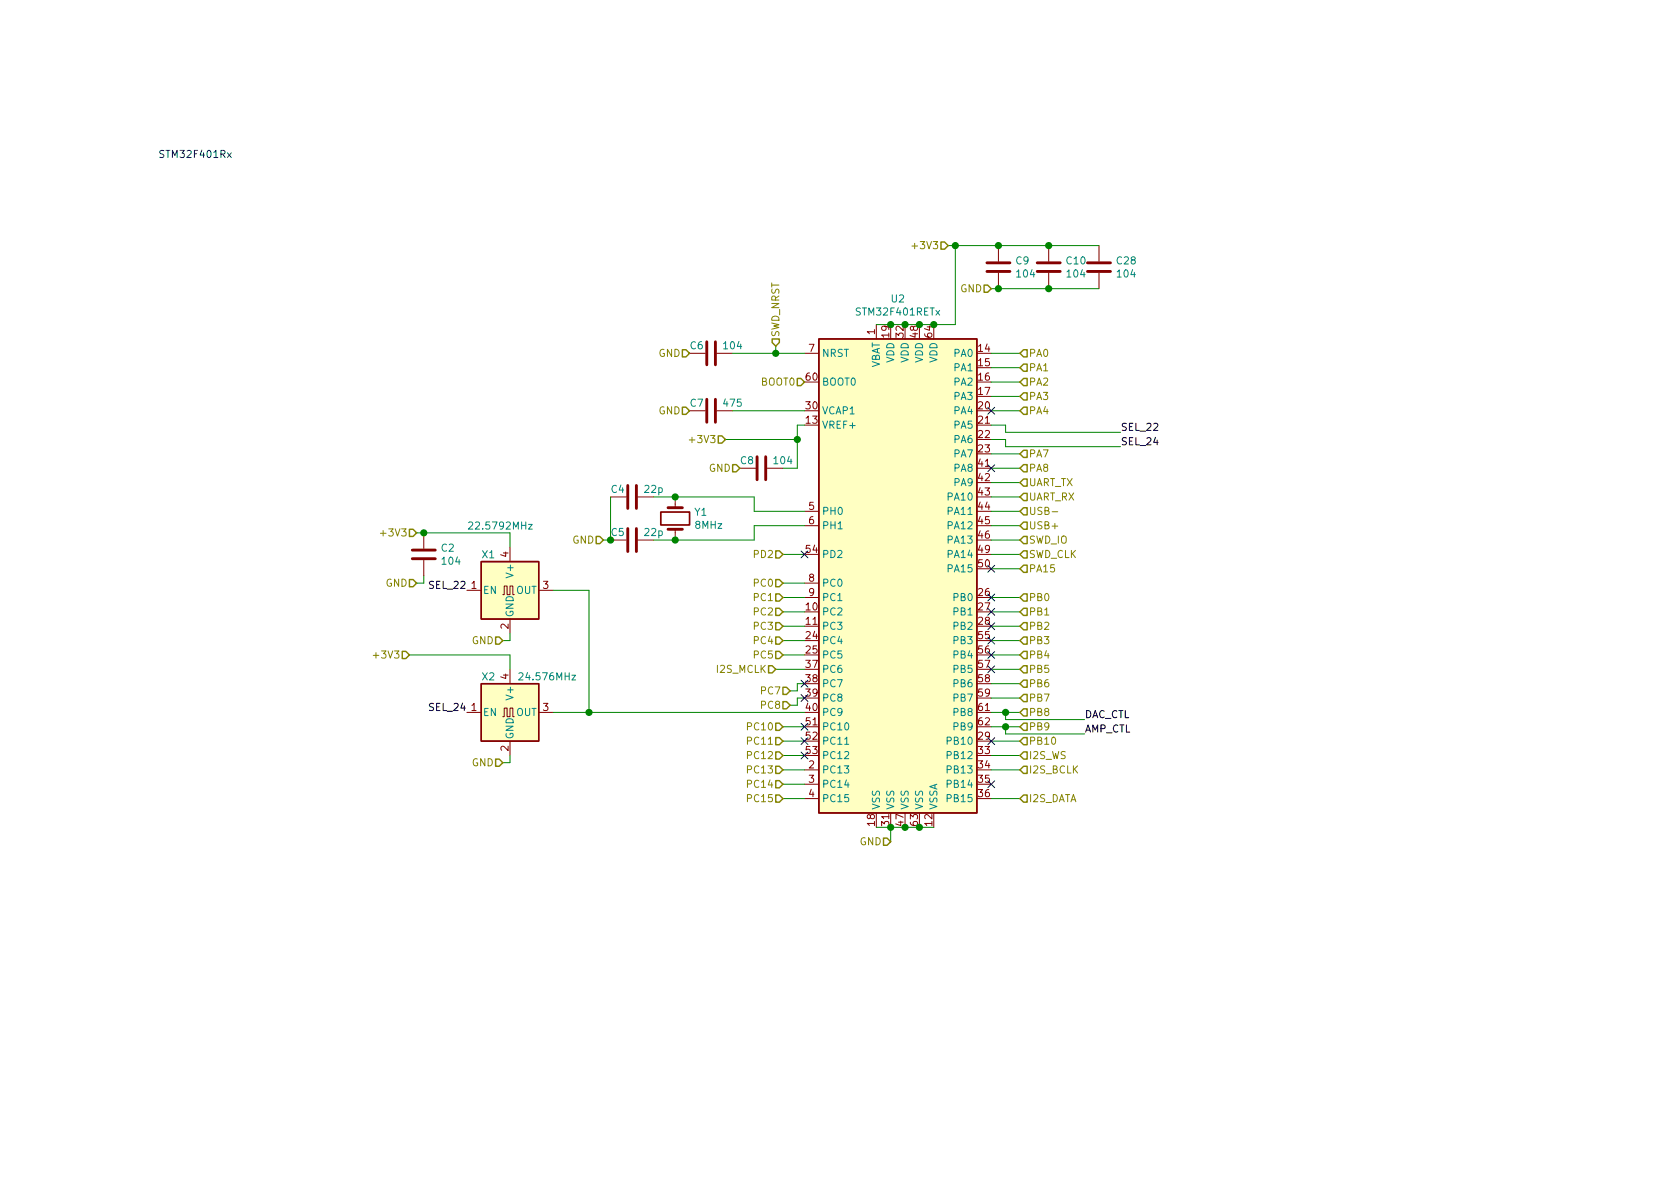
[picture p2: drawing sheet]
<svg xmlns="http://www.w3.org/2000/svg" width="297mm" height="210mm" viewBox="0 0 297 210" stroke-linecap="round" stroke-linejoin="round" font-family="sans-serif">
<g fill="none" stroke="#840000" stroke-width=".51">
<path d="M174.5 48h4.1M174.5 46.5h4.1M183.4 48h4.1M183.4 46.5h4.1M192.3 48h4M192.3 46.5h4M125 60.4v4.1M125 70.6v4.1M126.5 60.4v4.1M126.5 70.6v4.1M72.9 98.8h4.1M72.9 97.3h4.1"/>
<path d="M111 85.8v4.1M111 93.5v4M112.5 85.8v4.1M112.5 93.5v4M118.1 89.8h2.5M118.1 93.6h2.5M133.9 80.8v4M135.4 80.8v4"/>
</g>
<g fill="none" stroke="#840000" stroke-width=".18">
<path d="M154.9 57.4v2.5M176.5 43.4v2.8M176.5 48.3v2.7M185.4 43.4v2.8M185.4 48.3v2.7M194.3 43.4v2.8M194.3 48.3v2.7M121.9 62.5h2.8M121.9 72.6h2.8M126.7 62.5h2.8M126.7 72.6h2.8M142.2 62.5h2.6"/>
<path d="M74.9 94.2v2.8M74.9 99.1v2.7M90.2 96.8v2.5M107.9 87.9h2.8M107.9 95.5h2.8M112.8 87.9h2.8M112.8 95.5h2.8M119.4 87.9v1.9M119.4 93.6v1.9M130.8 82.8h2.8M135.6 82.8h2.8M142.2 90.4h2.6"/>
<path d="M142.2 93h2.6M82.5 104.4h2.6M88.9 105.2h.3v-1.6h.5v1.6h.5v-1.6h.5v1.6h.2M90.2 109.5v2.5M90.2 118.4v2.5M95.2 104.4h2.6M142.2 103.1h2.6M142.2 105.7h2.6M82.5 126h2.6M88.9 126.7h.3v-1.5h.5v1.5h.5v-1.5h.5v1.5h.2M90.2 131.1v2.5M95.2 126h2.6"/>
<path d="M142.2 136.1h2.6M142.2 138.7h2.6M142.2 141.2h2.6"/>
</g>
<g fill="#ffffc2" stroke="#ffffc2" stroke-width=".18">
<path d="M144.8 59.9h27.9v83.9h-27.9z"/>
<path d="M85.1 99.3h10.1v10.2h-10.1z"/>
<path d="M85.1 120.9h10.1v10.2h-10.1z"/>
</g>
<path d="M144.8 59.9h27.9v83.9h-27.9zM85.1 99.3h10.1v10.2h-10.1zM85.1 120.9h10.1v10.2h-10.1z" fill="none" stroke="#840000" stroke-width=".25"/>
<path d="M82.9 92.4l.4-.1 .3 .4-.8 .9h.8M93.4 92.7h.7l-.7 .9h.7M149.4 131.6h.7" fill="none" stroke="#008484" stroke-width=".18"/>
<path d="M116.8 90.5h5.1v2.3h-5.1z" fill="none" stroke="#840000" stroke-width=".3"/>
<g fill="none" stroke="#008400" stroke-width=".18">
<path d="M167.6 43.4h26.7M168.9 43.4v14h-14M175.3 51h19M128.3 77.7h12.7M129.5 62.5h12.7M129.5 72.6h12.7M137.2 61.2v1.3M142.2 75.2h-1.2v7.6h-2.6M175.3 75.2h2.5v1.2h20.3M175.3 77.7h2.5v1.3h20.3M175.3 62.5h5M175.3 72.6h5"/>
<path d="M175.3 65h5M175.3 67.6h5M175.3 70.1h5M73.7 94.2h16.5v2.6M107.9 87.9v7.6h-1.2M115.6 87.9h17.7v2.5h8.9M138.4 98h3.8M142.2 93h-8.9v2.5h-17.7M175.3 80.3h5M175.3 82.8h5M175.3 95.5h5M175.3 93h5"/>
<path d="M175.3 87.9h5M175.3 90.4h5M175.3 98h5M175.3 85.3h5M72.4 115.8h17.8v2.6M74.9 101.8v1.3h-1.2M90.2 112v1.3h-1.3M97.8 104.4h6.3v21.6M137.2 118.4h5M138.4 108.2h3.8M138.4 110.7h3.8M138.4 105.7h3.8"/>
<path d="M138.4 113.3h3.8M138.4 103.1h3.8M138.4 115.8h3.8M175.3 108.2h5M175.3 110.7h5M175.3 105.7h5M175.3 100.6h5M175.3 113.3h5M175.3 115.8h5M175.3 118.4h5M90.2 133.6v1.3h-1.3M97.8 126h44.4"/>
<path d="M138.4 128.5h3.8M138.4 131.1h3.8M138.4 133.6h3.8M138.4 136.1h3.8M138.4 138.7h3.8M142.2 120.9h-1.2v1.3h-1.3M142.2 123.4h-1.2v1.3h-1.3M175.3 120.9h5M175.3 123.4h5M175.3 128.5h5M175.3 131.1h5M175.3 133.6h5"/>
<path d="M175.3 136.1h5M175.3 126h5M177.8 126v1.2h14M177.8 128.5v1.3h14M138.4 141.2h3.8M154.9 146.3h10.2M157.5 146.3v2.5M175.3 141.2h5"/>
</g>
<g fill="none" stroke="#848400" stroke-width=".25">
<path d="M136.5 59.9h1.3v.7l-.6 .6-.7-.6zM166.4 42.8h.6l.6 .6-.6 .7h-.6zM174 50.4h.6l.7 .6-.7 .7h-.6zM120.6 72h.7l.6 .6-.6 .7h-.7zM120.6 61.8h.7l.6 .7-.6 .6h-.7zM127 77.1h.6l.7 .6-.7 .7h-.6zM141 66.9h.6l.6 .7-.6 .6h-.6zM181 64.4h.6v1.3h-.6l-.7-.7zM181 66.9h.6v1.3h-.6l-.7-.6zM181 69.5h.6v1.2h-.6l-.7-.6zM181 72h.6v1.3h-.6l-.7-.7zM181 79.6h.6v1.3h-.6l-.7-.6z"/>
<path d="M181 61.8h.6v1.3h-.6l-.7-.6zM72.4 93.6h.6l.7 .6-.7 .7h-.6zM105.4 94.9h.6l.7 .6-.7 .6h-.6zM129.5 82.2h.7l.6 .6-.6 .6h-.7zM137.2 97.4h.6l.6 .6-.6 .7h-.6zM181 99.9h.6v1.3h-.6l-.7-.6zM181 89.8h.6v1.3h-.6l-.7-.7zM181 82.2h.6v1.2h-.6l-.7-.6zM181 92.3h.6v1.3h-.6l-.7-.6zM181 94.9h.6v1.2h-.6l-.7-.6zM181 97.4h.6v1.3h-.6l-.7-.7zM181 84.7h.6v1.3h-.6l-.7-.7z"/>
<path d="M181 87.2h.6v1.3h-.6l-.7-.6zM71.1 115.2h.7l.6 .6-.6 .7h-.7zM72.4 102.5h.6l.7 .6-.7 .7h-.6zM87.6 112.6h.7l.6 .7-.6 .6h-.7zM135.9 117.7h.6l.7 .7-.7 .6h-.6zM137.2 112.6h.6l.6 .7-.6 .6h-.6zM137.2 115.2h.6l.6 .6-.6 .7h-.6zM137.2 107.6h.6l.6 .6-.6 .6h-.6zM137.2 102.5h.6l.6 .6-.6 .7h-.6zM137.2 105h.6l.6 .7-.6 .6h-.6zM137.2 110.1h.6l.6 .6-.6 .7h-.6zM181 115.2h.6v1.3h-.6l-.7-.7z"/>
<path d="M181 112.6h.6v1.3h-.6l-.7-.6zM181 117.7h.6v1.3h-.6l-.7-.6zM181 110.1h.6v1.3h-.6l-.7-.7zM181 107.6h.6v1.2h-.6l-.7-.6zM181 105h.6v1.3h-.6l-.7-.6zM87.6 134.2h.7l.6 .7-.6 .6h-.7zM137.2 127.9h.6l.6 .6-.6 .7h-.6zM137.2 130.4h.6l.6 .7-.6 .6h-.6zM137.2 133h.6l.6 .6-.6 .6h-.6zM137.2 135.5h.6l.6 .6-.6 .7h-.6zM137.2 138h.6l.6 .7-.6 .6h-.6zM138.4 121.5h.7l.6 .7-.6 .6h-.7z"/>
<path d="M138.4 124.1h.7l.6 .6-.6 .6h-.7zM181 133h.6v1.2h-.6l-.7-.6zM181 135.5h.6v1.3h-.6l-.7-.7zM181 120.3h.6v1.2h-.6l-.7-.6zM181 122.8h.6v1.3h-.6l-.7-.7zM181 125.3h.6v1.3h-.6l-.7-.6zM181 127.9h.6v1.3h-.6l-.7-.7zM181 130.4h.6v1.3h-.6l-.7-.6zM137.2 140.6h.6l.6 .6-.6 .7h-.6zM156.2 148.2h.6l.7 .6-.7 .7h-.6zM181 140.6h.6v1.3h-.6l-.7-.7z"/>
</g>
<path d="M161.2 43.5h1M121.9 77.8h1M67.3 94.3h.9M186 90.5h1M66 115.9h1" fill="none" stroke="#848400" stroke-width=".18"/>
<path d="M40.2 27l.7 .9M40.9 27l-.7 .9" fill="none" stroke="#0000c2" stroke-width=".18"/>
<g fill="#008400" stroke="#008400" stroke-width=".25">
<circle cx="177.8" cy="126" r=".51"/>
<circle cx="74.9" cy="94.2" r=".51"/>
<circle cx="157.5" cy="57.4" r=".51"/>
<circle cx="160" cy="57.4" r=".51"/>
<circle cx="162.6" cy="57.4" r=".51"/>
<circle cx="165.1" cy="57.4" r=".51"/>
<circle cx="104.1" cy="126" r=".51"/>
<circle cx="176.5" cy="43.4" r=".51"/>
<circle cx="185.4" cy="43.4" r=".51"/>
<circle cx="185.4" cy="51" r=".51"/>
<circle cx="108" cy="95.5" r=".51"/>
<circle cx="177.8" cy="128.5" r=".51"/>
<circle cx="137.2" cy="62.5" r=".51"/>
<circle cx="141" cy="77.7" r=".51"/>
<circle cx="162.6" cy="146.3" r=".51"/>
<circle cx="160" cy="146.3" r=".51"/>
<circle cx="119.4" cy="87.9" r=".51"/>
<circle cx="157.5" cy="146.3" r=".51"/>
<circle cx="119.4" cy="95.5" r=".51"/>
<circle cx="168.9" cy="43.4" r=".51"/>
<circle cx="176.5" cy="51" r=".51"/>
</g>
<g fill="none" stroke="#000084" stroke-width=".18">
<path d="M174.7 72l1.2 1.2M175.9 72l-1.2 1.2M141.6 97.4l1.2 1.2M142.8 97.4l-1.2 1.2M174.7 82.2l1.2 1.2M174.7 100l1.2 1.2M175.9 100l-1.2 1.2M175.9 82.2l-1.2 1.2M174.7 105l1.2 1.3M174.7 107.6l1.2 1.2M174.7 110.1l1.2 1.2M174.7 112.7l1.2 1.2"/>
<path d="M174.7 115.2l1.2 1.2M174.7 117.7l1.2 1.3M175.9 105l-1.2 1.3M175.9 107.6l-1.2 1.2M175.9 110.1l-1.2 1.2M175.9 112.7l-1.2 1.2M175.9 115.2l-1.2 1.2M175.9 117.7l-1.2 1.3M141.6 133l1.2 1.2M141.6 130.4l1.2 1.3M141.6 127.9l1.2 1.2M141.6 122.8l1.2 1.2"/>
<path d="M141.6 120.3l1.2 1.2M142.8 133l-1.2 1.2M142.8 130.4l-1.2 1.3M142.8 127.9l-1.2 1.2M142.8 122.8l-1.2 1.2M142.8 120.3l-1.2 1.2M174.7 130.4l1.2 1.3M174.7 138.1l1.2 1.2M175.9 130.4l-1.2 1.3M175.9 138.1l-1.2 1.2"/>
</g>
<text font-size="1.8" fill="#0000c2" x="27.9" y="27.9">STM32F401Rx</text>
<g font-size="1.8" fill="#848400">
<text x="161.9" y="44.1">+3V3</text>
<text x="169.8" y="51.7">GND</text>
<text x="137.8" y="59.7" transform="rotate(-90 137.8 59.7)">SWD_NRST</text>
<text x="116.5" y="63.1">GND</text>
<text x="181.9" y="65.7">PA1</text>
<text x="181.9" y="63.1">PA0</text>
<text x="134.6" y="68.2">BOOT0</text>
<text x="181.9" y="68.2">PA2</text>
<text x="181.9" y="70.7">PA3</text>
<text x="116.5" y="73.3">GND</text>
<text x="181.9" y="73.3">PA4</text>
<text x="122.6" y="78.4">+3V3</text>
<text x="125.3" y="83.4">GND</text>
<text x="181.9" y="80.9">PA7</text>
<text x="181.9" y="83.4">PA8</text>
<text x="181.9" y="86">UART_TX</text>
<text x="181.9" y="88.5">UART_RX</text>
<text x="67.9" y="94.9">+3V3</text>
<text x="181.9" y="91.1">USB-</text>
<text x="181.9" y="93.6">USB+</text>
<text x="101.2" y="96.1">GND</text>
<text x="133.5" y="98.7">PD2</text>
<text x="181.9" y="101.2">PA15</text>
<text x="181.9" y="96.1">SWD_IO</text>
<text x="181.9" y="98.7">SWD_CLK</text>
<text x="68.2" y="103.8">GND</text>
<text x="133.5" y="103.8">PC0</text>
<text x="133.5" y="106.3">PC1</text>
<text x="181.9" y="106.3">PB0</text>
<text x="83.4" y="113.9">GND</text>
<text x="133.5" y="113.9">PC4</text>
<text x="133.5" y="108.8">PC2</text>
<text x="133.5" y="111.4">PC3</text>
<text x="181.9" y="113.9">PB3</text>
<text x="181.9" y="111.4">PB2</text>
<text x="181.9" y="108.8">PB1</text>
<text x="66.7" y="116.5">+3V3</text>
<text x="126.9" y="119">I2S_MCLK</text>
<text x="133.5" y="116.5">PC5</text>
<text x="181.9" y="116.5">PB4</text>
<text x="181.9" y="119">PB5</text>
<text x="134.7" y="122.8">PC7</text>
<text x="134.7" y="125.3">PC8</text>
<text x="181.9" y="121.5">PB6</text>
<text x="181.9" y="124.1">PB7</text>
<text x="132.5" y="129.2">PC10</text>
<text x="132.5" y="131.7">PC11</text>
<text x="181.9" y="126.6">PB8</text>
<text x="181.9" y="129.2">PB9</text>
<text x="181.9" y="131.7">PB10</text>
<text x="83.4" y="135.5">GND</text>
<text x="132.5" y="134.2">PC12</text>
<text x="132.5" y="136.8">PC13</text>
<text x="181.9" y="134.2">I2S_WS</text>
<text x="181.9" y="136.8">I2S_BCLK</text>
<text x="132.5" y="139.3">PC14</text>
<text x="132.5" y="141.9">PC15</text>
<text x="181.9" y="141.9">I2S_DATA</text>
<text x="152" y="149.5">GND</text>
</g>
<g font-size="1.8" fill="#008484">
<text x="179.7" y="46.8">C9</text>
<text x="188.6" y="46.8">C10</text>
<text x="197.5" y="46.8">C28</text>
<text x="157.6" y="53.5">U2</text>
<text x="179.9" y="49.1">104</text>
<text x="188.7" y="49.1">104</text>
<text x="197.6" y="49.1">104</text>
<text x="151.6" y="55.8">STM32F401RETx</text>
<text x="122.1" y="61.8">C6</text>
<text x="128" y="61.8">104</text>
<text x="145.3" y="63.1">NRST</text>
<text x="155.6" y="65.3" transform="rotate(-90 155.6 65.3)">VBAT</text>
<text x="158.1" y="64.2" transform="rotate(-90 158.1 64.2)">VDD</text>
<text x="160.7" y="64.2" transform="rotate(-90 160.7 64.2)">VDD</text>
<text x="163.2" y="64.2" transform="rotate(-90 163.2 64.2)">VDD</text>
<text x="165.7" y="64.2" transform="rotate(-90 165.7 64.2)">VDD</text>
<text x="168.8" y="63.1">PA0</text>
<text x="168.8" y="65.7">PA1</text>
<text x="122.1" y="71.9">C7</text>
<text x="128" y="71.9">475</text>
<text x="145.3" y="68.2">BOOT0</text>
<text x="168.8" y="68.2">PA2</text>
<text x="168.8" y="70.7">PA3</text>
<text x="145.3" y="75.8">VREF+</text>
<text x="145.3" y="73.3">VCAP1</text>
<text x="168.8" y="73.3">PA4</text>
<text x="168.8" y="75.8">PA5</text>
<text x="131" y="82.1">C8</text>
<text x="136.9" y="82.1">104</text>
<text x="168.8" y="78.4">PA6</text>
<text x="168.8" y="80.9">PA7</text>
<text x="168.8" y="83.4">PA8</text>
<text x="108.1" y="87.2">C4</text>
<text x="114" y="87.2">22p</text>
<text x="167.8" y="88.5">PA10</text>
<text x="168.8" y="86">PA9</text>
<text x="83.5" y="93.6">22.5792MHz</text>
<text x="108.1" y="94.8">C5</text>
<text x="114" y="94.8">22p</text>
<text x="122.9" y="91.2">Y1</text>
<text x="123" y="93.5">8MHz</text>
<text x="145.3" y="91.1">PH0</text>
<text x="145.3" y="93.6">PH1</text>
<text x="167.8" y="91.1">PA11</text>
<text x="167.8" y="93.6">PA12</text>
<text x="78.1" y="97.6">C2</text>
<text x="78.3" y="99.9">104</text>
<text x="85.3" y="98.7">X1</text>
<text x="90.8" y="101.8" transform="rotate(-90 90.8 101.8)">V+</text>
<text x="145.3" y="98.7">PD2</text>
<text x="167.8" y="96.1">PA13</text>
<text x="167.8" y="98.7">PA14</text>
<text x="167.8" y="101.2">PA15</text>
<text x="85.3" y="105">EN</text>
<text x="91.3" y="105">OUT</text>
<text x="145.3" y="103.8">PC0</text>
<text x="145.3" y="106.3">PC1</text>
<text x="168.8" y="106.3">PB0</text>
<text x="90.8" y="109.2" transform="rotate(-90 90.8 109.2)">GND</text>
<text x="145.3" y="108.8">PC2</text>
<text x="145.3" y="111.4">PC3</text>
<text x="145.3" y="113.9">PC4</text>
<text x="168.8" y="108.8">PB1</text>
<text x="168.8" y="111.4">PB2</text>
<text x="168.8" y="113.9">PB3</text>
<text x="145.3" y="116.5">PC5</text>
<text x="145.3" y="119">PC6</text>
<text x="168.8" y="116.5">PB4</text>
<text x="168.8" y="119">PB5</text>
<text x="85.3" y="120.3">X2</text>
<text x="90.8" y="123.4" transform="rotate(-90 90.8 123.4)">V+</text>
<text x="92.2" y="120.3">24.576MHz</text>
<text x="145.3" y="121.5">PC7</text>
<text x="145.3" y="124.1">PC8</text>
<text x="168.8" y="121.5">PB6</text>
<text x="168.8" y="124.1">PB7</text>
<text x="85.3" y="126.6">EN</text>
<text x="90.8" y="130.8" transform="rotate(-90 90.8 130.8)">GND</text>
<text x="91.3" y="126.6">OUT</text>
<text x="145.3" y="126.6">PC9</text>
<text x="145.3" y="129.2">PC10</text>
<text x="145.3" y="131.7">PC11</text>
<text x="167.8" y="131.7">PB10</text>
<text x="168.8" y="126.6">PB8</text>
<text x="168.8" y="129.2">PB9</text>
<text x="145.3" y="136.8">PC13</text>
<text x="145.3" y="134.2">PC12</text>
<text x="167.8" y="134.2">PB12</text>
<text x="167.8" y="136.8">PB13</text>
<text x="145.3" y="139.3">PC14</text>
<text x="145.3" y="141.9">PC15</text>
<text x="155.6" y="143.3" transform="rotate(-90 155.6 143.3)">VSS</text>
<text x="158.1" y="143.3" transform="rotate(-90 158.1 143.3)">VSS</text>
<text x="160.7" y="143.3" transform="rotate(-90 160.7 143.3)">VSS</text>
<text x="163.2" y="143.3" transform="rotate(-90 163.2 143.3)">VSS</text>
<text x="165.7" y="143.3" transform="rotate(-90 165.7 143.3)">VSSA</text>
<text x="167.8" y="139.3">PB14</text>
<text x="167.8" y="141.9">PB15</text>
</g>
<g font-size="1.8" fill="#840000">
<text x="154.7" y="59.2" transform="rotate(-90 154.7 59.2)">1</text>
<text x="157.2" y="59.6" transform="rotate(-90 157.2 59.6)">19</text>
<text x="159.8" y="59.6" transform="rotate(-90 159.8 59.6)">32</text>
<text x="162.3" y="59.6" transform="rotate(-90 162.3 59.6)">48</text>
<text x="164.8" y="59.6" transform="rotate(-90 164.8 59.6)">64</text>
<text x="143" y="62.2">7</text>
<text x="173" y="62.2">14</text>
<text x="173" y="64.8">15</text>
<text x="142.5" y="67.3">60</text>
<text x="173" y="67.3">16</text>
<text x="173" y="69.8">17</text>
<text x="142.5" y="74.9">13</text>
<text x="142.5" y="72.4">30</text>
<text x="173" y="72.4">20</text>
<text x="173" y="74.9">21</text>
<text x="173" y="77.5">22</text>
<text x="173" y="80">23</text>
<text x="173" y="82.5">41</text>
<text x="173" y="85.1">42</text>
<text x="173" y="87.6">43</text>
<text x="143" y="90.2">5</text>
<text x="143" y="92.7">6</text>
<text x="173" y="90.2">44</text>
<text x="173" y="92.7">45</text>
<text x="173" y="95.2">46</text>
<text x="89.9" y="98.5" transform="rotate(-90 89.9 98.5)">4</text>
<text x="142.5" y="97.8">54</text>
<text x="173" y="97.8">49</text>
<text x="173" y="100.3">50</text>
<text x="83.3" y="104.1">1</text>
<text x="96" y="104.1">3</text>
<text x="142.5" y="107.9">10</text>
<text x="143" y="102.9">8</text>
<text x="143" y="105.4">9</text>
<text x="173" y="105.4">26</text>
<text x="173" y="107.9">27</text>
<text x="89.9" y="111.2" transform="rotate(-90 89.9 111.2)">2</text>
<text x="142.5" y="110.5">11</text>
<text x="142.5" y="113">24</text>
<text x="173" y="110.5">28</text>
<text x="173" y="113">55</text>
<text x="142.5" y="115.6">25</text>
<text x="142.5" y="118.1">37</text>
<text x="173" y="115.6">56</text>
<text x="173" y="118.1">57</text>
<text x="83.3" y="125.7">1</text>
<text x="89.9" y="120.1" transform="rotate(-90 89.9 120.1)">4</text>
<text x="96" y="125.7">3</text>
<text x="142.5" y="120.6">38</text>
<text x="142.5" y="123.2">39</text>
<text x="142.5" y="125.7">40</text>
<text x="173" y="120.6">58</text>
<text x="173" y="123.2">59</text>
<text x="173" y="125.7">61</text>
<text x="142.5" y="128.3">51</text>
<text x="142.5" y="130.8">52</text>
<text x="173" y="130.8">29</text>
<text x="173" y="128.3">62</text>
<text x="89.9" y="132.8" transform="rotate(-90 89.9 132.8)">2</text>
<text x="142.5" y="133.3">53</text>
<text x="143" y="135.9">2</text>
<text x="173" y="133.3">33</text>
<text x="173" y="135.9">34</text>
<text x="143" y="138.4">3</text>
<text x="143" y="141">4</text>
<text x="173" y="138.4">35</text>
<text x="173" y="141">36</text>
<text x="154.7" y="146" transform="rotate(-90 154.7 146)">18</text>
<text x="157.2" y="146" transform="rotate(-90 157.2 146)">31</text>
<text x="159.8" y="146" transform="rotate(-90 159.8 146)">47</text>
<text x="162.3" y="146" transform="rotate(-90 162.3 146)">63</text>
<text x="164.8" y="146" transform="rotate(-90 164.8 146)">12</text>
</g>
<g font-size="1.8">
<text x="198.1" y="76.2">SEL_22</text>
<text x="198.1" y="78.7">SEL_24</text>
<text x="76.1" y="104.1">SEL_22</text>
<text x="76.1" y="125.7">SEL_24</text>
<text x="191.8" y="127">DAC_CTL</text>
<text x="191.8" y="129.5">AMP_CTL</text>
</g>
</svg>
